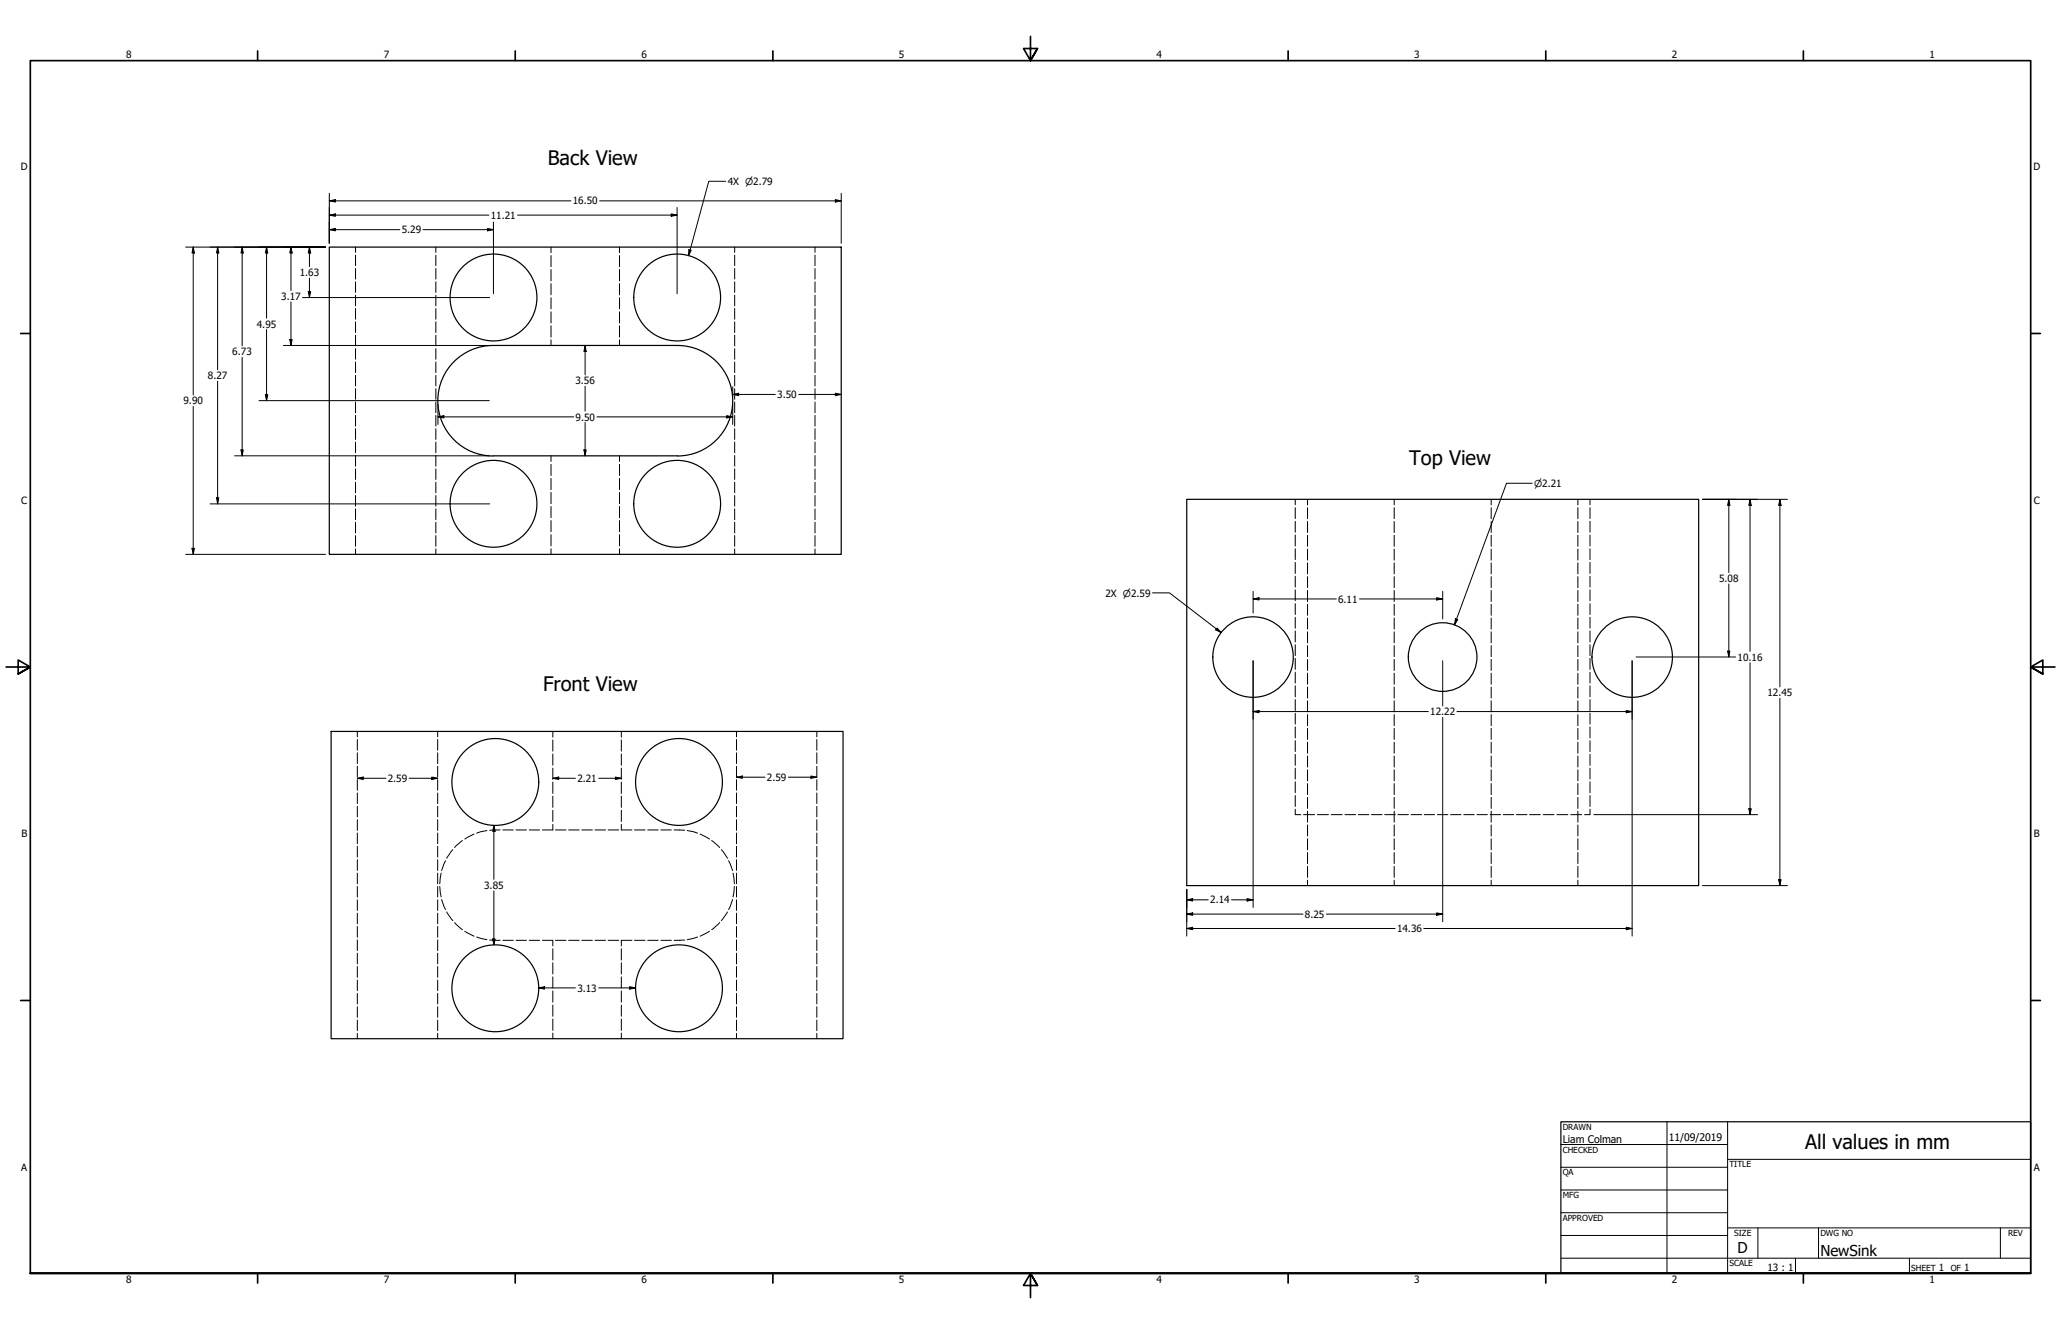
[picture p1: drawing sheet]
<svg xmlns="http://www.w3.org/2000/svg" width="864mm" height="559mm" viewBox="0 0 864 559" stroke-linecap="round" stroke-linejoin="round" font-family="sans-serif">
<!-- layer: Hidden (ANSI) -->
<g fill="none" stroke="#000" stroke-width=".42">
<path d="M149 103.5v2.2M149 106.9v4.4M149 112.5v4.4M149 118v4.5M182.6 103.5v2.2M182.6 106.9v4.4M182.6 112.5v4.4M182.6 118v4.5M230.9 103.5v2.4M230.9 107.1v4.7M230.9 112.9v4.8M230.9 118.8v4.7"/>
<path d="M259.6 103.5v2.4M259.6 107.1v4.7M259.6 112.9v4.8M259.6 118.8v4.7M307.8 103.5v2.2M307.8 106.9v4.4M307.8 112.5v4.4M307.8 118v4.5M341.5 103.5v2.2M341.5 106.9v4.4M341.5 112.5v4.4M341.5 118v4.5"/>
<path d="M149 123.6v4.5M149 129.2v4.5M149 134.8v4.5M182.6 123.6v4.5M182.6 129.2v4.5M182.6 134.8v4.5M230.9 124.7v4.7M230.9 130.6v4.7M230.9 136.5v4.7M259.6 124.7v4.7M259.6 130.6v4.7M259.6 136.5v4.7"/>
<path d="M307.8 123.6v4.5M307.8 129.2v4.5M307.8 134.8v4.5M341.5 123.6v4.5M341.5 129.2v4.5M341.5 134.8v4.5M149 140.4v4.5M149 146.1v4.4M149 151.6v4.5M149 157.2v4.5M182.6 140.4v4.5M182.6 146.1v4.4"/>
<path d="M182.6 151.6v4.5M182.6 157.2v4.5M230.9 142.4v2.3M259.6 142.4v2.3M307.8 140.4v4.5M307.8 146.1v4.4M307.8 151.6v4.5M307.8 157.2v4.5M341.5 140.4v4.5M341.5 146.1v4.4M341.5 151.6v4.5M341.5 157.2v4.5"/>
<path d="M149 162.8v4.5M149 168.4v4.5M149 174v4.5M149 179.6v4.5M182.6 162.8v4.5M182.6 168.4v4.5M182.6 174v4.5M182.6 179.6v4.5M307.8 162.8v4.5M307.8 168.4v4.5M307.8 174v4.5M307.8 179.6v4.5"/>
<path d="M341.5 162.8v4.5M341.5 168.4v4.5M341.5 174v4.5M341.5 179.6v4.5M149 185.2v4.5M149 190.8v4.5M149 196.4v4.5M182.6 185.2v4.5M182.6 190.8v4.5M182.6 196.4v4.5M230.9 190.9v2.4M230.9 194.5v4.7"/>
<path d="M259.6 190.9v2.4M259.6 194.5v4.7M307.8 185.2v4.5M307.8 190.8v4.5M307.8 196.4v4.5M341.5 185.2v4.5M341.5 190.8v4.5M341.5 196.4v4.5M149 202v4.4M149 207.6v4.4M149 213.2v4.5M149 218.8v4.5"/>
<path d="M182.6 202v4.4M182.6 207.6v4.4M182.6 213.2v4.5M182.6 218.8v4.5M230.9 200.4v4.7M230.9 206.2v4.8M230.9 212.2v4.7M230.9 218.1v4.7M259.6 200.4v4.7M259.6 206.2v4.8M259.6 212.2v4.7M259.6 218.1v4.7"/>
<path d="M307.8 202v4.4M307.8 207.6v4.4M307.8 213.2v4.5M307.8 218.8v4.5M341.5 202v4.4M341.5 207.6v4.4M341.5 213.2v4.5M341.5 218.8v4.5M542.7 209.2v2.3M542.7 212.7v4.5M542.7 218.4v4.5M547.9 209.2v2.3"/>
<path d="M547.9 212.7v4.6M547.9 218.4v4.7M584.2 209.2v2.3M584.2 212.7v4.6M584.2 218.4v4.7M624.8 209.2v2.3M624.8 212.7v4.6M624.8 218.4v4.7M661.2 209.2v2.3M661.2 212.7v4.6M661.2 218.4v4.7M666.2 209.2v2.3"/>
<path d="M666.2 212.7v4.5M666.2 218.4v4.5M149 224.3v4.6M149 229.9v2.3M182.6 224.3v4.6M182.6 229.9v2.3M230.9 224v4.7M230.9 229.9v2.3M259.6 224v4.7M259.6 229.9v2.3M307.8 224.3v4.6M307.8 229.9v2.3"/>
<path d="M341.5 224.3v4.6M341.5 229.9v2.3M542.7 224.1v4.6M542.7 229.9v4.5M542.7 235.6v4.6M547.9 224.2v4.7M547.9 230v4.6M547.9 235.8v4.6M584.2 224.2v4.7M584.2 230v4.6M584.2 235.8v4.6M624.8 224.2v4.7"/>
<path d="M624.8 230v4.6M624.8 235.8v4.6M661.2 224.2v4.7M661.2 230v4.6M661.2 235.8v4.6M666.2 224.1v4.6M666.2 229.9v4.5M666.2 235.6v4.6M542.7 241.4v4.5M542.7 247.1v4.6M542.7 252.9v4.5M542.7 258.6v4.5"/>
<path d="M547.9 241.6v4.6M547.9 247.3v4.7M547.9 253.1v4.6M547.9 258.9v4.6M584.2 241.6v4.6M584.2 247.3v4.7M584.2 253.1v4.6M584.2 258.9v4.6M624.8 241.6v4.6M624.8 247.3v4.7M624.8 253.1v4.6M624.8 258.9v4.6"/>
<path d="M661.2 241.6v4.6M661.2 247.3v4.7M661.2 253.1v4.6M661.2 258.9v4.6M666.2 241.4v4.5M666.2 247.1v4.6M666.2 252.9v4.5M666.2 258.6v4.5M542.7 264.3v4.6M542.7 270.1v4.5M542.7 275.8v4.6M547.9 264.7v4.6"/>
<path d="M547.9 270.4v4.7M547.9 276.2v4.7M584.2 264.7v4.6M584.2 270.4v4.7M584.2 276.2v4.7M624.8 264.7v4.6M624.8 270.4v4.7M624.8 276.2v4.7M661.2 264.7v4.6M661.2 270.4v4.7M661.2 276.2v4.7M666.2 264.3v4.6"/>
<path d="M666.2 270.1v4.5M666.2 275.8v4.6M542.7 281.6v4.5M542.7 287.3v4.6M542.7 293.1v4.5M542.7 298.8v4.5M547.9 282v4.6M547.9 287.8v4.6M547.9 293.6v4.6M547.9 299.3v4.7M584.2 282v4.6M584.2 287.8v4.6"/>
<path d="M584.2 293.6v4.6M584.2 299.3v4.7M624.8 282v4.6M624.8 287.8v4.6M624.8 293.6v4.6M624.8 299.3v4.7M661.2 282v4.6M661.2 287.8v4.6M661.2 293.6v4.6M661.2 299.3v4.7M666.2 281.6v4.5M666.2 287.3v4.6"/>
<path d="M666.2 293.1v4.5M666.2 298.8v4.5M149.7 306.4v2.3M149.7 309.8v4.5M149.7 315.3v4.5M183.4 306.4v2.3M183.4 309.8v4.5M183.4 315.3v4.5M231.6 306.4v2.4M231.6 309.9v4.7M231.6 315.8v4.7M260.3 306.4v2.4"/>
<path d="M260.3 309.9v4.7M260.3 315.8v4.7M308.6 306.4v2.3M308.6 309.8v4.5M308.6 315.3v4.5M342.3 306.4v2.3M342.3 309.8v4.5M342.3 315.3v4.5M542.7 304.5v4.6M542.7 310.3v4.5M542.7 316v4.6M547.9 305.1v4.7"/>
<path d="M547.9 310.9v4.6M547.9 316.7v4.6M584.2 305.1v4.7M584.2 310.9v4.6M584.2 316.7v4.6M624.8 305.1v4.7M624.8 310.9v4.6M624.8 316.7v4.6M661.2 305.1v4.7M661.2 310.9v4.6M661.2 316.7v4.6M666.2 304.5v4.6"/>
<path d="M666.2 310.3v4.5M666.2 316v4.6M149.7 321v4.4M149.7 326.6v4.4M149.7 332.2v4.4M149.7 337.8v4.4M183.4 321v4.4M183.4 326.6v4.4M183.4 332.2v4.4M183.4 337.8v4.4M231.6 321.8v4.7M231.6 327.6v4.8"/>
<path d="M231.6 333.5v4.7M231.6 339.4v4.7M260.3 321.8v4.7M260.3 327.6v4.8M260.3 333.5v4.7M260.3 339.4v4.7M308.6 321v4.4M308.6 326.6v4.4M308.6 332.2v4.4M308.6 337.8v4.4M342.3 321v4.4M342.3 326.6v4.4"/>
<path d="M342.3 332.2v4.4M342.3 337.8v4.4M542.7 339v2.2h2.4M542.7 321.8v4.5M542.7 327.5v4.6M542.7 333.2v4.6M547.9 322.5v4.6M547.9 328.2v4.7M547.9 334v4.6M547.9 339.8v4.6M584.2 322.5v4.6M584.2 328.2v4.7"/>
<path d="M584.2 334v4.6M584.2 339.8v4.6M624.8 322.5v4.6M624.8 328.2v4.7M624.8 334v4.6M624.8 339.8v4.6M661.2 322.5v4.6M661.2 328.2v4.7M661.2 334v4.6M661.2 339.8v4.6M666.2 339v2.2h-2.2M666.2 321.8v4.5"/>
<path d="M666.2 327.5v4.6M666.2 333.2v4.6M149.7 343.3v4.6M149.7 348.9v4.5M149.7 354.5v4.5M183.4 343.3v4.6M183.4 348.9v4.5M183.4 354.5v4.5M189.7 355.9l-2.5 3.6M193.8 352.1l-3.3 2.9M198.6 349.4l-3.8 2.1M204 347.9l-4.3 1.1"/>
<path d="M209.5 347.7l-4.3 .1M210.7 347.7h4.4M216.2 347.7h4.4M221.7 347.7h4.4M231.6 345.3v2.4h-4.3M232.7 347.7h4.5M238.3 347.7h4.4M243.8 347.7h4.4M249.3 347.7h4.4M254.8 347.7h4.5M260.3 345.3v2.4h4.5M265.9 347.7h4.4"/>
<path d="M271.4 347.7h4.4M276.9 347.7h4.4M282.4 347.7l4.5 .1M288 347.9l4.3 1.1M293.4 349.4l3.9 2.1M298.2 352.1l3.4 2.9M302.3 355.9l2.5 3.6M308.6 343.3v4.6M308.6 348.9v4.5M308.6 354.5v4.5M342.3 343.3v4.6M342.3 348.9v4.5"/>
<path d="M342.3 354.5v4.5M546.2 341.2h4.7M547.9 345.6v4.6M547.9 351.3v4.7M547.9 357.1v4.7M552 341.2h4.6M557.8 341.2h4.6M563.6 341.2h4.5M569.2 341.2h4.4M574.7 341.2h4.4M580.2 341.2h4.4M584.2 345.6v4.6"/>
<path d="M584.2 351.3v4.7M584.2 357.1v4.7M585.7 341.2h4.5M591.2 341.2h4.5M596.8 341.2h4.4M602.3 341.2h4.4M607.8 341.2h4.4M613.3 341.2h4.4M618.9 341.2h4.4M624.4 341.2h4.4M624.8 345.6v4.6M624.8 351.3v4.7"/>
<path d="M624.8 357.1v4.7M629.9 341.2h4.4M635.4 341.2h4.4M640.9 341.2h4.5M646.6 341.2h4.6M652.4 341.2h4.6M658.2 341.2h4.5M661.2 345.6v4.6M661.2 351.3v4.7M661.2 357.1v4.7M149.7 360.1v4.5M149.7 365.8v4.4"/>
<path d="M149.7 371.3v4.5M149.7 376.9v4.5M183.4 360.1v4.5M183.4 365.8v4.4M183.4 371.3v4.5M183.4 376.9v4.5M184.3 371.3l.5 4.4M184.8 365.8l-.5 4.4M185 376.8l1.7 4.2M186.7 360.6l-1.7 4.1M305.3 360.6l1.7 4.1M307 376.8l-1.7 4.2"/>
<path d="M307.1 365.8l.6 4.4M307.7 371.3l-.6 4.4M308.6 360.1v4.5M308.6 365.8v4.4M308.6 371.3v4.5M308.6 376.9v4.5M342.3 360.1v4.5M342.3 365.8v4.4M342.3 371.3v4.5M342.3 376.9v4.5M547.9 362.9v4.6M547.9 368.7v2.3"/>
<path d="M584.2 362.9v4.6M584.2 368.7v2.3M624.8 362.9v4.6M624.8 368.7v2.3M661.2 362.9v4.6M661.2 368.7v2.3M149.7 382.5v4.5M149.7 388.1v4.5M149.7 393.7v4.5M149.7 399.3v4.5M183.4 382.5v4.5M183.4 388.1v4.5"/>
<path d="M183.4 393.7v4.5M183.4 399.3v4.5M187.2 382l2.5 3.6M190.5 386.5l3.3 2.9M194.8 390.1l3.8 2.1M199.7 392.5l4.3 1.1M205.2 393.8l4.3 .1M210.7 393.9h4.4M216.2 393.9h4.4M221.7 393.9h4.4M227.3 393.9h4.3v2.3M231.6 397.4v4.7"/>
<path d="M232.7 393.9h4.5M238.3 393.9h4.4M243.8 393.9h4.4M249.3 393.9h4.4M254.8 393.9h4.5M260.3 397.4v4.7M264.8 393.9h-4.5v2.3M265.9 393.9h4.4M271.4 393.9h4.4M276.9 393.9h4.4M286.9 393.8l-4.5 .1M292.3 392.5l-4.3 1.1"/>
<path d="M297.3 390.1l-3.9 2.1M301.6 386.5l-3.4 2.9M304.8 382l-2.5 3.6M308.6 382.5v4.5M308.6 388.1v4.5M308.6 393.7v4.5M308.6 399.3v4.5M342.3 382.5v4.5M342.3 388.1v4.5M342.3 393.7v4.5M342.3 399.3v4.5M149.7 404.9v4.5"/>
<path d="M149.7 410.5v4.5M149.7 416.1v4.5M183.4 404.9v4.5M183.4 410.5v4.5M183.4 416.1v4.5M231.6 403.3v4.7M231.6 409.2v4.7M231.6 415.1v4.7M260.3 403.3v4.7M260.3 409.2v4.7M260.3 415.1v4.7M308.6 404.9v4.5"/>
<path d="M308.6 410.5v4.5M308.6 416.1v4.5M342.3 404.9v4.5M342.3 410.5v4.5M342.3 416.1v4.5M149.7 421.7v4.4M149.7 427.3v4.4M149.7 432.9v2.2M183.4 421.7v4.4M183.4 427.3v4.4M183.4 432.9v2.2M231.6 421v4.7"/>
<path d="M231.6 426.8v4.8M231.6 432.8v2.3M260.3 421v4.7M260.3 426.8v4.8M260.3 432.8v2.3M308.6 421.7v4.4M308.6 427.3v4.4M308.6 432.9v2.2M342.3 421.7v4.4M342.3 427.3v4.4M342.3 432.9v2.2"/>
</g>
<!-- layer: Visible (ANSI) -->
<g fill="none" stroke="#000" stroke-width=".51">
<path d="M138 103.5h214.5v128.7h-214.5zM190.2 151.5a23.1 23.1 0 0 1 16.4-6.8h77.3a23.1 23.1 0 0 1 23.1 23.2 23.1 23.1 0 0 1-23.1 23.1h-77.3a23.1 23.1 0 0 1-21.4-14.3 23.1 23.1 0 0 1 5-25.2zM497.3 209.2h214.5v161.8h-214.5zM138.7 306.4h214.6v128.7h-214.6z"/>
<circle cx="206.8" cy="124.6" r="18.2"/>
<circle cx="283.8" cy="124.6" r="18.2"/>
<circle cx="206.8" cy="211" r="18.2"/>
<circle cx="283.8" cy="211" r="18.2"/>
<circle cx="525.1" cy="275.2" r="16.9"/>
<circle cx="604.5" cy="275.2" r="14.4"/>
<circle cx="683.9" cy="275.2" r="16.9"/>
<circle cx="207.5" cy="327.6" r="18.2"/>
<circle cx="284.5" cy="327.6" r="18.2"/>
<circle cx="207.5" cy="414" r="18.2"/>
<circle cx="284.5" cy="414" r="18.2"/>
</g>
<!-- layer: Border (ANSI) -->
<g fill="none" stroke="#000" stroke-width=".7">
<path d="M431.8 15.2v10.2l-2.9-5.1h5.8l-2.9 5.1 2.9-5.1M107.9 21.3v4.1M215.9 21.3v4.1M323.8 21.3v4.1M539.8 21.3v4.1M647.7 21.3v4.1M755.6 21.3v4.1M8.6 139.7h4.1M850.9 139.7h4.1M2.5 279.4h10.2l-5.1-2.9v5.8l5.1-2.9-5.1 2.9M861.1 279.4h-10.2l5.1-2.9v5.8l-5.1-2.9 5.1 2.9M8.6 419.1h4.1"/>
<path d="M850.9 419.1h4.1M12.7 533.4v-508h838.2v508h-838.2h838.2M107.9 533.4v4.1M215.9 533.4v4.1M323.8 533.4v4.1M434.7 538.5l-2.9-5.1 2.9 5.1h-5.8l2.9-5.1v10.2M539.8 533.4v4.1M647.7 533.4v4.1M755.6 533.4v4.1"/>
</g>
<!-- layer: Title (ANSI) -->
<g fill="none" stroke="#000" stroke-width=".42">
<path d="M654 479.4h69.9M698.5 469.9v63.5M723.9 469.9v63.5M654 488.9h69.9M654 498.5h69.9M723.9 485.6h127M654 508h69.9M654 517.5h69.9M723.9 514.3h127M736.6 514.3v12.7M762 514.3v12.7M838.2 514.3v12.7"/>
<path d="M654 527h196.9M752.3 527v6.4M800.1 527v6.4"/>
</g>
<path d="M654 469.9h196.9v63.5h-196.9z" fill="none" stroke="#000" stroke-width=".51"/>
<!-- layer: Dimension (ANSI) -->
<g fill="none" stroke="#000" stroke-width=".42">
<path d="M138 96.2l2.5-.5v1zM138 90.1l2.5-.5v1zM138 84.1l2.5-.5v1zM138 96.2h29.5M138 81v20.9M138 90.1h66.9M138 84.1h101.3M177.2 96.2h29.6M204.3 95.7l2.5 .5-2.5 .5zM206.8 93v30.1M216.9 90.1h66.8M251.3 84.1h101.2"/>
<path d="M281.2 89.6l2.5 .5-2.5 .5zM283.7 86.9v36.2M350 83.6l2.5 .5-2.5 .5zM352.5 81v20.9M77.8 103.5h58.6M81 103.5l.5 2.5h-1zM81 103.5v62M91.2 103.5l.5 2.5h-1zM91.2 103.5v51.4M101.5 103.5l.4 2.5h-.9zM101.5 103.5v41.3M111.7 103.5l.5 2.5h-1z"/>
<path d="M111.7 103.5v29.8M121.9 103.5l.5 2.5h-1zM121.9 103.5v18.2M129.7 103.5l.5 2.5h-1zM129.7 103.5v8.2M129.7 116.5v8.2M111.7 138v29.8M121.9 126.5v18.2M126.7 124.7h78.5M129.2 122.1h1l-.5 2.6zM91.2 159.7v51.4M101.5 149.6v41.3"/>
<path d="M118.7 144.7h86.3M121.4 142.2h1l-.5 2.5zM245.2 144.7l.4 2.6h-.9zM245.2 144.7v12.3M81 170.2v62M108.5 167.8h96.5M111.2 165.4h1l-.5 2.4zM183.5 174.6l2.5-.5v1zM183.5 174.6h56.9M183.5 169.4v8.4M245.2 161.8v10.4M245.2 177v13.9"/>
<path d="M250.1 174.6h56.9M304.5 174.1l2.5 .5-2.5 .5zM307 165.2l2.5-.5v1zM307 162.1v4.1M307 169.4v8.4M307 165.2h17.9M334.6 165.2h17.9M350 164.7l2.5 .5-2.5 .5zM98.3 190.9h106.7M101 188.5h.9l-.4 2.4zM244.7 188.5h.9l-.4 2.4zM88 211.1h117.2"/>
<path d="M90.7 208.5h1l-.5 2.6zM713.4 209.2h35.6M724.4 209.2l.5 2.5h-1zM724.4 209.2v30.6M733.3 209.2l.5 2.5h-1zM733.3 209.2v63.7M745.8 209.2l.5 2.5h-1zM745.8 209.2v78.5M77.8 232.2h58.6M80.5 229.7h1l-.5 2.5zM525.1 250.9l2.5-.5v.9zM525.1 247.7v9.1"/>
<path d="M525.1 250.9h34.8M569.7 250.9h34.8M602 250.4l2.5 .5-2.5 .4zM604.5 247.7v11.6M724.4 244.6v30.6M525.1 276.8v103.3M604.5 276.8v18.9M683.9 276.8v115.3M685.5 275.2h41.8M723.9 272.7h1l-.5 2.5zM733.3 277.6v63.6M525.1 298.1l2.5-.5v1z"/>
<path d="M525.1 298.1h73.4M610.5 298.1h73.4M681.4 297.6l2.5 .5-2.5 .5zM745.8 292.5v78.5M604.5 300.5v85.6M149.7 326l2.5-.5v1zM149.7 326h12M171.4 326h12M180.9 325.5l2.5 .5-2.5 .5zM231.6 326l2.5-.5v1zM231.6 326h9.5M250.9 326h9.4"/>
<path d="M257.9 325.5l2.4 .5-2.4 .5zM308.6 325.6l2.5-.5v.9zM308.6 325.6h11.9M330.3 325.6h12M339.8 325.1l2.5 .5-2.5 .4zM732.8 338.8h1l-.5 2.4zM206.9 345.7l.6 2.5h-1.1zM206.9 345.7v22.7M667.8 341.2h68.7M206.9 373.2v22.6M497.3 376.9l2.4-.5v1zM497.3 376.9h9"/>
<path d="M497.3 372.6v19.5M516 376.9h9.1M522.5 376.4l2.6 .5-2.6 .5zM713.4 371h35.6M745.3 368.5h1l-.5 2.5zM206.4 393.3h1.1l-.6 2.5zM497.3 382.9l2.4-.5v1zM497.3 388.9l2.4-.5v1zM497.3 382.9h48.7M497.3 388.9h87.3M555.8 382.9h48.7M596.6 388.9h87.3"/>
<path d="M602 382.4l2.5 .5-2.5 .5zM681.4 388.4l2.5 .5-2.5 .5zM225.7 413.8l2.5-.5v1zM225.7 413.8h15.4M250.9 413.8h15.4M263.8 413.3l2.5 .5-2.5 .5z"/>
</g>
<g fill="#000">
<path d="M138 96.2l2.5-.5v1z" fill-rule="evenodd"/>
<path d="M138 90.1l2.5-.5v1z" fill-rule="evenodd"/>
<path d="M138 84.1l2.5-.5v1z" fill-rule="evenodd"/>
<path d="M204.3 95.7l2.5 .5-2.5 .5z" fill-rule="evenodd"/>
<path d="M281.2 89.6l2.5 .5-2.5 .5z" fill-rule="evenodd"/>
<path d="M350 83.6l2.5 .5-2.5 .5z" fill-rule="evenodd"/>
<path d="M81 103.5l.5 2.5h-1z" fill-rule="evenodd"/>
<path d="M91.2 103.5l.5 2.5h-1z" fill-rule="evenodd"/>
<path d="M101.5 103.5l.4 2.5h-.9z" fill-rule="evenodd"/>
<path d="M111.7 103.5l.5 2.5h-1z" fill-rule="evenodd"/>
<path d="M121.9 103.5l.5 2.5h-1z" fill-rule="evenodd"/>
<path d="M129.7 103.5l.5 2.5h-1z" fill-rule="evenodd"/>
<path d="M129.2 122.1h1l-.5 2.6z" fill-rule="evenodd"/>
<path d="M121.4 142.2h1l-.5 2.5z" fill-rule="evenodd"/>
<path d="M245.2 144.7l.4 2.6h-.9z" fill-rule="evenodd"/>
<path d="M111.2 165.4h1l-.5 2.4z" fill-rule="evenodd"/>
<path d="M183.5 174.6l2.5-.5v1z" fill-rule="evenodd"/>
<path d="M304.5 174.1l2.5 .5-2.5 .5z" fill-rule="evenodd"/>
<path d="M307 165.2l2.5-.5v1z" fill-rule="evenodd"/>
<path d="M350 164.7l2.5 .5-2.5 .5z" fill-rule="evenodd"/>
<path d="M101 188.5h.9l-.4 2.4z" fill-rule="evenodd"/>
<path d="M244.7 188.5h.9l-.4 2.4z" fill-rule="evenodd"/>
<path d="M90.7 208.5h1l-.5 2.6z" fill-rule="evenodd"/>
<path d="M724.4 209.2l.5 2.5h-1z" fill-rule="evenodd"/>
<path d="M733.3 209.2l.5 2.5h-1z" fill-rule="evenodd"/>
<path d="M745.8 209.2l.5 2.5h-1z" fill-rule="evenodd"/>
<path d="M80.5 229.7h1l-.5 2.5z" fill-rule="evenodd"/>
<path d="M525.1 250.9l2.5-.5v.9z" fill-rule="evenodd"/>
<path d="M602 250.4l2.5 .5-2.5 .4z" fill-rule="evenodd"/>
<path d="M723.9 272.7h1l-.5 2.5z" fill-rule="evenodd"/>
<path d="M525.1 298.1l2.5-.5v1z" fill-rule="evenodd"/>
<path d="M681.4 297.6l2.5 .5-2.5 .5z" fill-rule="evenodd"/>
<path d="M149.7 326l2.5-.5v1z" fill-rule="evenodd"/>
<path d="M180.9 325.5l2.5 .5-2.5 .5z" fill-rule="evenodd"/>
<path d="M231.6 326l2.5-.5v1z" fill-rule="evenodd"/>
<path d="M257.9 325.5l2.4 .5-2.4 .5z" fill-rule="evenodd"/>
<path d="M308.6 325.6l2.5-.5v.9z" fill-rule="evenodd"/>
<path d="M339.8 325.1l2.5 .5-2.5 .4z" fill-rule="evenodd"/>
<path d="M732.8 338.8h1l-.5 2.4z" fill-rule="evenodd"/>
<path d="M206.9 345.7l.6 2.5h-1.1z" fill-rule="evenodd"/>
<path d="M497.3 376.9l2.4-.5v1z" fill-rule="evenodd"/>
<path d="M522.5 376.4l2.6 .5-2.6 .5z" fill-rule="evenodd"/>
<path d="M745.3 368.5h1l-.5 2.5z" fill-rule="evenodd"/>
<path d="M206.4 393.3h1.1l-.6 2.5z" fill-rule="evenodd"/>
<path d="M497.3 382.9l2.4-.5v1z" fill-rule="evenodd"/>
<path d="M497.3 388.9l2.4-.5v1z" fill-rule="evenodd"/>
<path d="M602 382.4l2.5 .5-2.5 .5z" fill-rule="evenodd"/>
<path d="M681.4 388.4l2.5 .5-2.5 .5z" fill-rule="evenodd"/>
<path d="M225.7 413.8l2.5-.5v1z" fill-rule="evenodd"/>
<path d="M263.8 413.3l2.5 .5-2.5 .5z" fill-rule="evenodd"/>
</g>
<!-- layer: Symbol (ANSI) -->
<path d="M304.1 75.9h-7.1l-8.5 31.2M288.7 104.6l.9 .2-1.1 2.3zM642 202.4h-10.7l-21.8 59.3M482.9 248.3h7.1l21.7 16.7M609.9 259.2l.9 .4-1.3 2.1zM510 263.1l1.7 1.9-2.3-1.2z" fill="none" stroke="#000" stroke-width=".42"/>
<g fill="#000">
<path d="M288.7 104.6l.9 .2-1.1 2.3z" fill-rule="evenodd"/>
<path d="M609.9 259.2l.9 .4-1.3 2.1z" fill-rule="evenodd"/>
<path d="M510 263.1l1.7 1.9-2.3-1.2z" fill-rule="evenodd"/>
</g>
<g font-size="8.4">
<text x="229.6" y="69">Back View</text>
<text x="590.5" y="194.6">Top View</text>
<text x="227.6" y="289.6">Front View</text>
<text x="756.3" y="481.3">All values in mm</text>
</g>
<g font-size="6.3">
<text x="728.1" y="524.9">D</text>
<text x="762.8" y="526.2">NewSink</text>
</g>
<g font-size="4.4">
<text x="654.8" y="478.6">Liam Colman</text>
<text x="699.3" y="478">11/09/2019</text>
</g>
<g font-size="4.2">
<text x="52.8" y="24.4">8</text>
<text x="160.8" y="24.4">7</text>
<text x="268.7" y="24.4">6</text>
<text x="376.7" y="24.4">5</text>
<text x="484.6" y="24.4">4</text>
<text x="592.6" y="24.4">3</text>
<text x="700.5" y="24.4">2</text>
<text x="808.5" y="24.4">1</text>
<text x="8.8" y="71.4">D</text>
<text x="852" y="71.4">D</text>
<text x="304.9" y="77.5">4X ⌀2.79</text>
<text x="240" y="85.7">16.50</text>
<text x="205.7" y="91.7">11.21</text>
<text x="168.3" y="97.7">5.29</text>
<text x="125.6" y="115.6">1.63</text>
<text x="117.9" y="125.7">3.17</text>
<text x="107.6" y="137.2">4.95</text>
<text x="97.3" y="148.8">6.73</text>
<text x="87.1" y="158.8">8.27</text>
<text x="241.1" y="161">3.56</text>
<text x="325.7" y="166.8">3.50</text>
<text x="76.9" y="169.4">9.90</text>
<text x="241.2" y="176.1">9.50</text>
<text x="8.9" y="211.1">C</text>
<text x="852.2" y="211.1">C</text>
<text x="720.3" y="243.7">5.08</text>
<text x="463.2" y="249.9">2X ⌀2.59</text>
<text x="560.7" y="252.4">6.11</text>
<text x="728.1" y="276.7">10.16</text>
<text x="740.6" y="291.6">12.45</text>
<text x="599.3" y="299.7">12.22</text>
<text x="162.5" y="327.5">2.59</text>
<text x="241.9" y="327.6">2.21</text>
<text x="321.4" y="327.1">2.59</text>
<text x="9" y="350.8">B</text>
<text x="852.2" y="350.8">B</text>
<text x="202.9" y="372.3">3.85</text>
<text x="507.1" y="378.5">2.14</text>
<text x="546.8" y="384.4">8.25</text>
<text x="585.4" y="390.5">14.36</text>
<text x="241.9" y="415.4">3.13</text>
<text x="8.9" y="490.5">A</text>
<text x="852.2" y="490.5">A</text>
<text x="740.6" y="532.6">13 : 1</text>
<text x="812.4" y="532.6">1</text>
<text x="823" y="532.6">1</text>
<text x="52.8" y="537.5">8</text>
<text x="160.8" y="537.5">7</text>
<text x="268.7" y="537.5">6</text>
<text x="376.7" y="537.5">5</text>
<text x="484.6" y="537.5">4</text>
<text x="592.6" y="537.5">3</text>
<text x="700.5" y="537.5">2</text>
<text x="808.5" y="537.5">1</text>
</g>
<text font-size="4" x="642.8" y="204">⌀2.21</text>
<g font-size="3.5">
<text x="654.8" y="473.2">DRAWN</text>
<text x="654.8" y="482.8">CHECKED</text>
<text x="724.7" y="488.9">TITLE</text>
<text x="654.8" y="492.3">QA</text>
<text x="654.8" y="501.8">MFG</text>
<text x="654.8" y="511.4">APPROVED</text>
<text x="726.7" y="517.7">SIZE</text>
<text x="762.8" y="517.7">DWG NO</text>
<text x="841.4" y="517.7">REV</text>
<text x="724.7" y="530.4">SCALE</text>
<text x="800.9" y="532.6">SHEET</text>
<text x="817.4" y="532.6">OF</text>
</g>
</svg>
